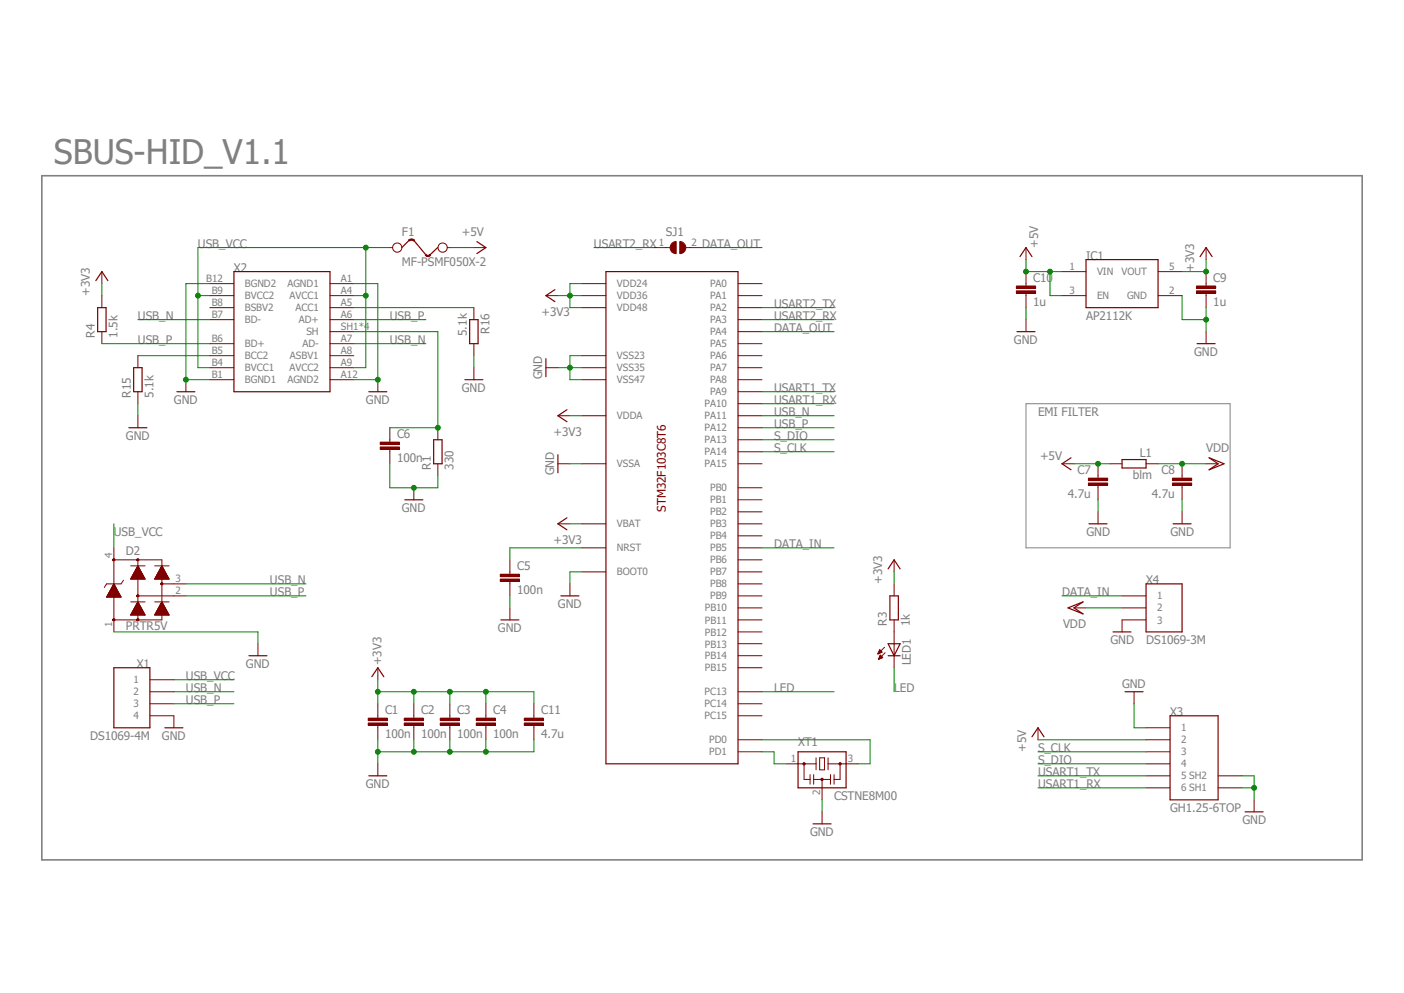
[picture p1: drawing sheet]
<svg xmlns="http://www.w3.org/2000/svg" width="297mm" height="210mm" viewBox="0 0 297 210" stroke-linecap="round" stroke-linejoin="round" font-family="sans-serif">
<path d="M217 85.4h43.2v30.5h-43.2z" fill="none" stroke="#808080" stroke-width=".21"/>
<path d="M8.8 37.2h279.4v144.7h-279.4z" fill="none" stroke="#808080" stroke-width=".34"/>
<g fill="none" stroke="#800000" stroke-width=".21">
<path d="M123.1 60h5.1M156.1 60h5.1M123.1 62.5h5.1M123.1 65.1h5.1M123.1 75.2h5.1M123.1 77.8h5.1M156.1 62.5h5.1M156.1 65.1h5.1M156.1 67.6h5.1M156.1 70.1h5.1M156.1 72.7h5.1M156.1 75.2h5.1"/>
<path d="M156.1 77.8h5.1M123.1 80.3h5.1M123.1 87.9h5.1M123.1 98.1h5.1M156.1 80.3h5.1M156.1 82.8h5.1M156.1 85.4h5.1M156.1 87.9h5.1M156.1 90.5h5.1M156.1 93h5.1M156.1 95.5h5.1M156.1 98.1h5.1"/>
<path d="M123.1 110.8h5.1M123.1 115.9h5.1M156.1 103.2h5.1M156.1 105.7h5.1M156.1 108.2h5.1M156.1 110.8h5.1M156.1 113.3h5.1M156.1 115.9h5.1M156.1 118.4h5.1M123.1 120.9h5.1M156.1 120.9h5.1M156.1 123.5h5.1"/>
<path d="M156.1 126h5.1M156.1 128.6h5.1M156.1 131.1h5.1M156.1 133.6h5.1M156.1 136.1h5.1M156.1 138.7h5.1M79.9 151.4v.5M79.9 153.4v.5M156.1 141.2h5.1M156.1 146.3h5.1M156.1 148.8h5.1M156.1 151.4h5.1"/>
<path d="M156.1 156.5h5.1M156.1 159h5.1"/>
</g>
<path d="M128.2 57.4h27.9v104.1h-27.9z" fill="none" stroke="#800000" stroke-width=".25"/>
<path d="M77.9 152.9h4.1v.5h-4.1z" fill-rule="evenodd" fill="#800000"/>
<path d="M77.9 152.9h4.1v.5h-4.1z" fill="none" stroke="#800000" stroke-width=".21"/>
<path d="M77.9 151.9h4.1v.5h-4.1z" fill-rule="evenodd" fill="#800000"/>
<path d="M115.5 62.5h2.5M115.5 77.8h2.5M118 87.9h2.6M118 98.1h2.6M118 110.8h2.6M77.9 151.9h4.1v.5h-4.1zM79.9 148.8v2.6M79.9 153.9v2.6M87.5 151.4v.5M87.5 153.4v.5" fill="none" stroke="#800000" stroke-width=".21"/>
<path d="M115.5 75.9v3.8M117.4 61.3l-1.9 1.2 1.9 1.3M118 96.2v3.8M119.9 86.7l-1.9 1.2 1.9 1.3M119.9 109.5l-1.9 1.3 1.9 1.3" fill="none" stroke="#800000" stroke-width=".25"/>
<path d="M85.5 152.9h4.1v.5h-4.1z" fill-rule="evenodd" fill="#800000"/>
<path d="M85.5 152.9h4.1v.5h-4.1z" fill="none" stroke="#800000" stroke-width=".21"/>
<path d="M85.5 151.9h4.1v.5h-4.1z" fill-rule="evenodd" fill="#800000"/>
<path d="M85.5 151.9h4.1v.5h-4.1zM87.5 148.8v2.6M87.5 153.9v2.6M95.2 151.4v.5M95.2 153.4v.5" fill="none" stroke="#800000" stroke-width=".21"/>
<path d="M93.1 152.9h4.1v.5h-4.1z" fill-rule="evenodd" fill="#800000"/>
<path d="M93.1 152.9h4.1v.5h-4.1z" fill="none" stroke="#800000" stroke-width=".21"/>
<path d="M93.1 151.9h4.1v.5h-4.1z" fill-rule="evenodd" fill="#800000"/>
<path d="M93.1 151.9h4.1v.5h-4.1zM95.2 148.8v2.6M95.2 153.9v2.6M102.8 151.4v.5M102.8 153.4v.5" fill="none" stroke="#800000" stroke-width=".21"/>
<path d="M100.8 152.9h4v.5h-4z" fill-rule="evenodd" fill="#800000"/>
<path d="M100.8 152.9h4v.5h-4z" fill="none" stroke="#800000" stroke-width=".21"/>
<path d="M100.8 151.9h4v.5h-4z" fill-rule="evenodd" fill="#800000"/>
<path d="M107.9 120.9v.6M107.9 123v.5M120.6 123.5v2.5M79.9 141.2v2.6M100.8 151.9h4v.5h-4zM102.8 148.8v2.6M102.8 153.9v2.6M79.9 161.5v2.6" fill="none" stroke="#800000" stroke-width=".21"/>
<path d="M118.7 126h3.8M78.7 143.1l1.2-1.9 1.3 1.9M78 164.1h3.8" fill="none" stroke="#800000" stroke-width=".25"/>
<path d="M105.8 122.5h4.1v.5h-4.1z" fill-rule="evenodd" fill="#800000"/>
<path d="M105.8 122.5h4.1v.5h-4.1z" fill="none" stroke="#800000" stroke-width=".21"/>
<path d="M105.8 121.5h4.1v.5h-4.1z" fill-rule="evenodd" fill="#800000"/>
<path d="M100.2 52.4h2.6M107.9 118.4v2.5M54.6 136.1v2.6M105.8 121.5h4.1v.5h-4.1zM107.9 123.5v2.5M107.9 128.6v2.5" fill="none" stroke="#800000" stroke-width=".21"/>
<path d="M86.5 50.8l-1.5 1.6M87.5 50.8l2.6 3.1M92.6 52.4l-1.6 1.5M100.9 51.1l1.9 1.3-1.9 1.2M52.7 138.7h3.8M106 131.1h3.8" fill="none" stroke="#800000" stroke-width=".25"/>
<path d="M86.4 50.8l.6-.3v.3l-.4 .2z" fill-rule="evenodd" fill="#800000"/>
<path d="M86.4 50.8l.6-.3v.3l-.4 .2z" fill="none" stroke="#800000" stroke-width=".21"/>
<path d="M87 50.5l.7 .3-.2 .2-.5-.2z" fill-rule="evenodd" fill="#800000"/>
<path d="M87 50.5l.7 .3-.2 .2-.5-.2z" fill="none" stroke="#800000" stroke-width=".21"/>
<path d="M90.6 54l.3-.2 .2 .1-.4 .4h-.1z" fill-rule="evenodd" fill="#800000"/>
<path d="M90.6 54l.3-.2 .2 .1-.4 .4h-.1z" fill="none" stroke="#800000" stroke-width=".21"/>
<path d="M90 53.9l.2-.1 .4 .2v.3l-.4-.1z" fill-rule="evenodd" fill="#800000"/>
<g fill="none" stroke="#800000" stroke-width=".21">
<path d="M82.5 52.4h.6M90 53.9l.2-.1 .4 .2v.3l-.4-.1zM94.6 52.4h.6"/>
<circle cx="84" cy="52.4" r=".98"/>
<circle cx="93.6" cy="52.4" r=".98"/>
</g>
<path d="M29 125.9h.3v.2h-.3l.2-.1h-.2z" fill-rule="evenodd" fill="#800000"/>
<path d="M29 125.9h.3v.2h-.3l.2-.1h-.2z" fill="none" stroke="#800000" stroke-width=".21"/>
<path d="M34.1 123.4h.3v.2h-.3l.2-.1h-.2z" fill-rule="evenodd" fill="#800000"/>
<path d="M34.1 123.4h.3v.2h-.3l.2-.1h-.2z" fill="none" stroke="#800000" stroke-width=".21"/>
<path d="M29 131h.3v.2h-.3l.2-.1h-.2z" fill-rule="evenodd" fill="#800000"/>
<path d="M29 131h.3v.2h-.3l.2-.1h-.2z" fill="none" stroke="#800000" stroke-width=".21"/>
<path d="M29 118.3h.3v.2h-.3l.2-.1h-.2z" fill-rule="evenodd" fill="#800000"/>
<path d="M29 118.3h.3v.2h-.3l.2-.1h-.2z" fill="none" stroke="#800000" stroke-width=".21"/>
<path d="M29 130.9h.3v.4h-.3l-.1-.2 .3-.1 .1 .1h-.4z" fill-rule="evenodd" fill="#800000"/>
<path d="M29 130.9h.3v.4h-.3l-.1-.2 .3-.1 .1 .1h-.4z" fill="none" stroke="#800000" stroke-width=".21"/>
<path d="M34.1 123.3h.3v.4h-.3l-.1-.2 .3-.1v.2h-.1l-.2-.1z" fill-rule="evenodd" fill="#800000"/>
<path d="M34.1 123.3h.3v.4h-.3l-.1-.2 .3-.1v.2h-.1l-.2-.1z" fill="none" stroke="#800000" stroke-width=".21"/>
<path d="M29 125.9h.3v.3h-.3l-.1-.2 .3-.1 .1 .1h-.4z" fill-rule="evenodd" fill="#800000"/>
<path d="M29 125.9h.3v.3h-.3l-.1-.2 .3-.1 .1 .1h-.4z" fill="none" stroke="#800000" stroke-width=".21"/>
<path d="M29 118.2h.3v.4h-.3l-.1-.2 .3-.1 .1 .1h-.4z" fill-rule="evenodd" fill="#800000"/>
<path d="M29 118.2h.3v.4h-.3l-.1-.2 .3-.1 .1 .1h-.4z" fill="none" stroke="#800000" stroke-width=".21"/>
<path d="M23.9 130.9h.4v.4h-.4l-.1-.2 .3-.1 .1 .1h-.4z" fill-rule="evenodd" fill="#800000"/>
<path d="M23.9 130.9h.4v.4h-.4l-.1-.2 .3-.1 .1 .1h-.4z" fill="none" stroke="#800000" stroke-width=".21"/>
<path d="M23.9 118.2h.4v.4h-.4l-.1-.2 .3-.1 .1 .1h-.4z" fill-rule="evenodd" fill="#800000"/>
<path d="M23.9 118.2h.4v.4h-.4l-.1-.2 .3-.1 .1 .1h-.4z" fill="none" stroke="#800000" stroke-width=".21"/>
<path d="M24 118.3h.2v.2h-.2l.1-.1h-.2z" fill-rule="evenodd" fill="#800000"/>
<path d="M24 118.3h.2v.2h-.2l.1-.1h-.2z" fill="none" stroke="#800000" stroke-width=".21"/>
<path d="M24 131h.2v.2h-.2l.1-.1h-.2z" fill-rule="evenodd" fill="#800000"/>
<g fill="none" stroke="#800000" stroke-width=".21">
<path d="M24.1 115.9v17.7M24.1 118.4h10.1v12.7h-10.1M27.6 119.7h3.1M29 120h.3M29 119.8h.3M29.1 119.8h.1M29.1 119.7h.1M29.2 118.4v12.7M29.2 119.7l1.5 2.8h-3.1zM32.7 119.7h3.1M34.1 120h.3M34.1 119.8h.2"/>
<path d="M34.2 119.8h.1M34.2 119.7h.1M34.2 119.7l1.6 2.8h-3.1zM22.6 126.2h3M22.6 126.2h2.9M22.6 126.1h2.9M22.7 126h2.8M22.7 125.9h2.7M22.8 125.8h2.6M22.8 125.8h2.5M22.9 125.7h2.4M22.9 125.6h2.4"/>
<path d="M22.9 125.6h2.3M23 125.5h2.2M23 125.4h2.1M23.1 125.3h2M23.2 125.2h1.8M23.2 125.1h1.8M23.2 125.1h1.7M23.2 125h1.7M23.3 124.9h1.6M23.3 124.9h1.5M23.4 124.8h1.4M23.4 124.7h1.3"/>
<path d="M23.5 124.5h1.2M23.5 124.5h1.1M23.6 124.4h1M23.6 124.3h.9M23.7 124.2h.8M23.7 124.1h.7M23.8 124h.6M23.8 123.9h.5M23.9 123.9h.4M23.9 123.8h.4M24 123.7h.2M24 131h.2v.2h-.2l.1-.1h-.2z"/>
<path d="M24 123.6h.1M24 123.5h.1M24.1 123.5l1.5 2.8h-3zM26.1 122.7l-.5 .8h-3l-.5 .7M27.6 127.3h3.1M27.6 130h3.1M27.7 122.4h2.9M27.7 130h2.9M27.7 122.3h2.9M27.7 129.9h2.9M27.8 122.2h2.8M27.8 129.8h2.8"/>
<path d="M27.8 122.1h2.7M27.8 129.8h2.7M27.9 129.7h2.6M27.9 122h2.5M27.9 129.6h2.5M27.9 129.5h2.5M27.9 121.9h2.5M28 121.8h2.4M28 129.4h2.4M28 121.8h2.3M28 129.4h2.3M28.1 121.7h2.2"/>
<path d="M28.1 129.3h2.2M28.1 121.6h2.1M28.1 129.2h2.1M28.2 121.5h2M28.2 129.1h2M28.2 129h1.9M28.2 121.4h1.9M28.3 121.3h1.8M28.3 121.2h1.7M28.3 128.9h1.8M28.3 128.8h1.7M28.4 121.1h1.6"/>
<path d="M28.4 128.7h1.6M28.4 121.1h1.5M28.4 128.7h1.5M28.4 121h1.5M28.4 128.6h1.5M28.5 120.9h1.3M28.5 128.5h1.3M28.5 128.4h1.3M28.6 120.7h1.2M28.6 128.4h1.2M28.6 120.7h1.1M28.6 128.3h1.1"/>
<path d="M28.7 120.6h1M28.7 128.1h.9M28.7 120.5h.9M28.7 120.4h.9M28.7 128h.9M28.8 120.4h.7M28.8 128h.7M28.8 120.3h.7M28.8 127.9h.7M28.9 120.2h.6M28.9 120.2h.5M28.9 127.8h.6"/>
<path d="M28.9 127.8h.5M28.9 120.1h.5M28.9 127.7h.5M29 120.1h.4M29 127.6h.4M29 127.6h.3M29 127.5h.3M29.1 127.4h.1M29.1 127.3h.1M29.2 126h10.1M29.2 127.3l1.5 2.8h-3.1zM32.7 127.3h3.1"/>
<path d="M32.7 130h3.1M32.8 122.4h2.9M32.8 122.3h2.9M32.8 130h2.9M32.8 129.9h2.9M32.8 122.3h2.8M32.8 129.9h2.8M32.9 122.2h2.7M32.9 129.8h2.7M32.9 122.1h2.7M32.9 129.7h2.7M33 122h2.5"/>
<path d="M33 129.6h2.5M33 129.5h2.5M33 121.9h2.4M33.1 121.8h2.3M33.1 129.4h2.3M33.1 121.7h2.2M33.1 121.6h2.2M33.1 129.3h2.2M33.1 129.2h2.2M33.2 121.6h2.1M33.2 129.2h2.1M33.2 121.5h2"/>
<path d="M33.2 129.1h2M33.3 129h1.9M33.3 121.4h1.9M33.4 121.3h1.7M33.4 121.2h1.7M33.4 128.9h1.7M33.4 128.8h1.7M33.4 121.1h1.7M33.4 128.7h1.7M33.5 121.1h1.5M33.5 128.7h1.5M33.5 121h1.5"/>
<path d="M33.5 120.9h1.4M33.5 128.6h1.5M33.5 128.5h1.4M33.6 120.9h1.3M33.6 128.5h1.3M33.6 128.4h1.2M33.7 120.7h1.1M33.7 128.4h1.1M33.7 128.3h1.1M33.7 120.6h1.1M33.7 128.1h1M33.8 120.5h.9"/>
<path d="M33.8 128.1h.9M33.8 120.4h.9M33.8 128h.9M33.9 120.4h.7M33.9 128h.7M33.9 120.3h.7M33.9 120.2h.6M33.9 127.9h.7M33.9 127.8h.6M34 120.2h.5M34 127.8h.5M34 120.1h.5"/>
<path d="M34 127.7h.5M34 127.6h.5M34.1 127.6h.3M34.1 127.5h.2M34.2 127.4h.1M34.2 127.3h.1M34.2 123.5h5.1M34.2 127.3l1.6 2.8h-3.1z"/>
</g>
<circle cx="170.1" cy="161.5" r=".25" fill="#800000"/>
<circle cx="170.1" cy="161.5" r=".25" fill="none" stroke="#800000" stroke-width=".21"/>
<circle cx="177.7" cy="161.5" r=".25" fill="#800000"/>
<circle cx="177.7" cy="161.5" r=".25" fill="none" stroke="#800000" stroke-width=".21"/>
<circle cx="173.9" cy="164.8" r=".25" fill="#800000"/>
<g fill="none" stroke="#800000" stroke-width=".21">
<path d="M82.5 93v.5M82.5 95v.5M166.3 161.5h6.3M170.1 161.5v3.3h1.3M171.4 163.8v2.1M172.1 164.8h3.6M172.1 163.8v2.1M172.6 160.3v2.5M173.4 160.3h1v2.5h-1zM173.9 164.8v4.4M173.9 171.7v2.5M175.2 161.5h6.3"/>
<path d="M175.2 160.3v2.5M175.7 163.8v2.1M176.4 163.8v2.1M177.7 161.5v3.3h-1.3"/>
<circle cx="173.9" cy="164.8" r=".25"/>
</g>
<path d="M168.8 159h10.2v7.6h-10.2zM172 174.2h3.8" fill="none" stroke="#800000" stroke-width=".25"/>
<path d="M80.4 94.5h4.1v.5h-4.1z" fill-rule="evenodd" fill="#800000"/>
<path d="M80.4 94.5h4.1v.5h-4.1z" fill="none" stroke="#800000" stroke-width=".21"/>
<path d="M80.4 93.5h4.1v.5h-4.1z" fill-rule="evenodd" fill="#800000"/>
<g fill="none" stroke="#800000" stroke-width=".21">
<path d="M44.4 60h5.1M69.8 60h5M29.2 75.2v2.6M44.4 67.6h5.1M44.4 65.1h5.1M44.4 62.5h5.1M44.4 72.7h5.1M44.4 75.2h5.1M44.4 77.8h5.1M69.8 67.6h5M69.8 65.1h5M69.8 62.5h5"/>
<path d="M69.8 72.7h5M69.8 75.2h5M69.8 77.8h5M69.8 70.1h5M100.2 65.1v2.5M100.2 72.7v2.5M100.2 77.8v2.5M29.2 82.8v2.6M29.2 87.9v2.6M39.3 80.3v2.5M44.4 80.3h5.1M69.8 80.3h5"/>
<path d="M79.9 80.3v2.5M80.4 93.5h4.1v.5h-4.1zM82.5 90.5v2.5M82.5 95.5v2.6M92.6 90.5v2.5M92.6 98.1v2.5M224.7 98.1h2.5M234.8 98.1h2.6M242.4 98.1h2.6M87.5 103.2v2.5M232.3 100.6v.5M232.3 102.7v.5"/>
<path d="M265.3 169.2v2.5"/>
</g>
<path d="M49.5 57.4h20.3v25.4h-20.3zM28.3 77.8h1.8v5h-1.8zM99.4 67.6h1.7v5.1h-1.7zM27.3 90.5h3.8M37.4 82.8h3.8M78 82.8h3.8M91.7 93h1.8v5.1h-1.8zM98.3 80.3h3.9M226.6 96.8l-1.9 1.3 1.9 1.3M237.4 97.2h5v1.8h-5zM85.6 105.7h3.9M263.4 171.7h3.8" fill="none" stroke="#800000" stroke-width=".25"/>
<path d="M230.3 102.2h4v.5h-4z" fill-rule="evenodd" fill="#800000"/>
<path d="M230.3 102.2h4v.5h-4z" fill="none" stroke="#800000" stroke-width=".21"/>
<path d="M230.3 101.1h4v.5h-4z" fill-rule="evenodd" fill="#800000"/>
<path d="M232.3 98.1v2.5M230.3 101.1h4v.5h-4zM232.3 103.2v2.5M232.3 108.2v2.6M250.1 100.6v.5M250.1 102.7v.5" fill="none" stroke="#800000" stroke-width=".21"/>
<path d="M230.4 110.8h3.8" fill="none" stroke="#800000" stroke-width=".25"/>
<path d="M248 102.2h4.1v.5h-4.1z" fill-rule="evenodd" fill="#800000"/>
<path d="M248 102.2h4.1v.5h-4.1z" fill="none" stroke="#800000" stroke-width=".21"/>
<path d="M248 101.1h4.1v.5h-4.1z" fill-rule="evenodd" fill="#800000"/>
<path d="M224.7 57.4h5M245 57.4h5.1M255.1 60v.5M224.7 62.5h5M245 62.5h5.1M255.1 62v.5M255.1 70.1v2.6M250.1 98.1v2.5M248 101.1h4.1v.5h-4.1zM250.1 103.2v2.5" fill="none" stroke="#800000" stroke-width=".21"/>
<path d="M229.7 54.9h15.3v10.2h-15.3zM253.2 72.7h3.8" fill="none" stroke="#800000" stroke-width=".25"/>
<path d="M253.1 61.5h4.1v.5h-4.1z" fill-rule="evenodd" fill="#800000"/>
<path d="M253.1 61.5h4.1v.5h-4.1z" fill="none" stroke="#800000" stroke-width=".21"/>
<path d="M253.1 60.5h4.1v.5h-4.1z" fill-rule="evenodd" fill="#800000"/>
<path d="M217 60v.5M255.1 57.4v2.6M217 62v.5M253.1 60.5h4.1v.5h-4.1zM255.1 62.5v2.6" fill="none" stroke="#800000" stroke-width=".21"/>
<path d="M215 61.5h4.1v.5h-4.1z" fill-rule="evenodd" fill="#800000"/>
<path d="M215 61.5h4.1v.5h-4.1z" fill="none" stroke="#800000" stroke-width=".21"/>
<path d="M215 60.5h4.1v.5h-4.1z" fill-rule="evenodd" fill="#800000"/>
<g fill="none" stroke="#800000" stroke-width=".21">
<path d="M217 52.4v2.5M217 57.4v2.6M255.1 52.4v2.5M215 60.5h4.1v.5h-4.1zM217 62.5v2.6M217 67.6v2.5M250.1 108.2v2.6M112.9 151.4v.5M112.9 153.4v.5M239.9 146.3v2.5M242.4 159h5.1M242.4 156.5h5.1"/>
<path d="M242.4 153.9h5.1M242.4 161.5h5.1M242.4 164.1h5.1M242.4 166.6h5.1M257.7 164.1h5.1M257.7 166.6h5.1"/>
</g>
<path d="M215.8 54.3l1.2-1.9 1.3 1.9M253.9 54.3l1.2-1.9 1.3 1.9M215.1 70.1h3.8M248.2 110.8h3.8M238 146.3h3.8M247.5 151.4h10.2v17.8h-10.2z" fill="none" stroke="#800000" stroke-width=".25"/>
<path d="M110.9 152.9h4.1v.5h-4.1z" fill-rule="evenodd" fill="#800000"/>
<path d="M110.9 152.9h4.1v.5h-4.1z" fill="none" stroke="#800000" stroke-width=".21"/>
<path d="M110.9 151.9h4.1v.5h-4.1z" fill-rule="evenodd" fill="#800000"/>
<g fill="none" stroke="#800000" stroke-width=".21">
<path d="M255.1 98.1h2.6M185.7 138.3h.2M185.8 138.1h.3M185.8 138h.5M185.8 138h.7M185.8 139.4h.2M185.9 137.9h.6M185.9 139.3h.3M185.9 137.8h.5M185.9 139.2h.5M186 137.7h.4M186 139.1h.6"/>
<path d="M186 137.6h.3M186 139h.7M186.1 137.5h.1M186.1 138.9h.5M186.1 137.4l.5 .5-.9 .4zM186.1 138.9h.4M186.1 138.8h.3M186.1 138.7h.2M186.2 138.6h.1M186.2 138.6l.5 .5-.9 .3zM187.1 136.9l-1.4 1.4M187.2 138l-1.4 1.4"/>
<path d="M189.1 123.5v2.5M189.1 131.1v10.1M227.2 128.6h2.5M237.4 128.6h5M237.4 126h5M242.4 131.1h-5v2.5M31.7 146.3h5.1M31.7 143.8h5.1M31.7 148.8h5.1M31.7 151.4h5.1v2.5M110.9 151.9h4.1v.5h-4.1zM112.9 148.8v2.6"/>
<path d="M112.9 153.9v2.6M219.6 153.9v2.6"/>
</g>
<path d="M255.8 96.8l3.2 1.3-3.2 1.3 1.9-1.3zM187.9 136.1h2.5l-1.3 2.6zM187.9 138.7h2.5M188.3 126h1.7v5.1h-1.7zM225.9 128.6l3.2-1.3-1.9 1.3 1.9 1.2zM235.5 133.6h3.8M242.4 123.5h7.7v10.1h-7.7zM24.1 141.2h7.6v12.7h-7.6zM34.9 153.9h3.8M218.3 155.8l1.3-1.9 1.3 1.9" fill="none" stroke="#800000" stroke-width=".25"/>
<path d="M143.8 51.1a1.27 1.27 0 0 1 1.3 1.3 1.27 1.27 0 0 1-1.3 1.2z" fill-rule="evenodd" fill="#800000"/>
<path d="M143.8 51.1a1.27 1.27 0 0 1 1.3 1.3 1.27 1.27 0 0 1-1.3 1.2z" fill="none" stroke="#800000" stroke-width=".21"/>
<path d="M142.1 51.5l.4-.3 .5-.1v2.5a1.27 1.27 0 0 1-1.1-.7 1.27 1.27 0 0 1 .2-1.4z" fill-rule="evenodd" fill="#800000"/>
<path d="M21.5 57.4v2.6M138.3 52.4h3.5M142.1 51.5l.4-.3 .5-.1v2.5a1.27 1.27 0 0 1-1.1-.7 1.27 1.27 0 0 1 .2-1.4zM145.1 52.4h3.4M21.5 62.5v2.6M21.5 70.1v2.6M189.1 118.4v2.5" fill="none" stroke="#800000" stroke-width=".21"/>
<path d="M20.3 59.4l1.2-2 1.3 2M20.7 65.1h1.7v5h-1.7zM187.9 120.3l1.2-1.9 1.3 1.9" fill="none" stroke="#800000" stroke-width=".25"/>
<path d="M120.6 60v5.1h2.5M120.6 62.5h2.5" fill="none" stroke="#008000" stroke-width=".21"/>
<circle cx="120.6" cy="62.5" r=".51" fill="#008000"/>
<g fill="none" stroke="#008000" stroke-width=".21">
<path d="M120.6 60h2.5M118 62.5h2.6M120.6 87.9h2.5M120.6 110.8h2.5M87.5 146.3h15.3v2.5M95.2 146.3v2.5"/>
<circle cx="120.6" cy="62.5" r=".51"/>
</g>
<circle cx="95.2" cy="146.3" r=".51" fill="#008000"/>
<g fill="none" stroke="#008000" stroke-width=".21">
<path d="M79.9 146.3h7.6v2.5"/>
<circle cx="95.2" cy="146.3" r=".51"/>
</g>
<circle cx="87.5" cy="146.3" r=".51" fill="#008000"/>
<g fill="none" stroke="#008000" stroke-width=".21">
<path d="M79.9 143.8v5"/>
<circle cx="87.5" cy="146.3" r=".51"/>
</g>
<circle cx="79.9" cy="146.3" r=".51" fill="#008000"/>
<g fill="none" stroke="#008000" stroke-width=".21">
<path d="M102.8 146.3h10.1v2.5"/>
<circle cx="79.9" cy="146.3" r=".51"/>
</g>
<circle cx="102.8" cy="146.3" r=".51" fill="#008000"/>
<g fill="none" stroke="#008000" stroke-width=".21">
<path d="M255.1 54.9v2.5h-5"/>
<circle cx="102.8" cy="146.3" r=".51"/>
</g>
<circle cx="255.1" cy="57.4" r=".51" fill="#008000"/>
<g fill="none" stroke="#008000" stroke-width=".21">
<path d="M21.5 60v2.5M120.6 77.8h2.5M123.1 75.2h-2.5v5.1h2.5M189.1 120.9v2.6"/>
<circle cx="255.1" cy="57.4" r=".51"/>
</g>
<circle cx="120.6" cy="77.8" r=".51" fill="#008000"/>
<g fill="none" stroke="#008000" stroke-width=".21">
<path d="M118 77.8h2.6M120.6 98.1h2.5M79.9 156.5v2.5h15.3M87.5 156.5v2.5"/>
<circle cx="120.6" cy="77.8" r=".51"/>
</g>
<circle cx="87.5" cy="159" r=".51" fill="#008000"/>
<g fill="none" stroke="#008000" stroke-width=".21">
<path d="M95.2 156.5v2.5h7.6"/>
<circle cx="87.5" cy="159" r=".51"/>
</g>
<circle cx="95.2" cy="159" r=".51" fill="#008000"/>
<g fill="none" stroke="#008000" stroke-width=".21">
<path d="M79.9 159v2.5M102.8 156.5v2.5"/>
<circle cx="95.2" cy="159" r=".51"/>
</g>
<circle cx="79.9" cy="159" r=".51" fill="#008000"/>
<g fill="none" stroke="#008000" stroke-width=".21">
<path d="M112.9 156.5v2.5h-10.1"/>
<circle cx="79.9" cy="159" r=".51"/>
</g>
<circle cx="102.8" cy="159" r=".51" fill="#008000"/>
<g fill="none" stroke="#008000" stroke-width=".21">
<path d="M82.5 98.1v5.1h10.1v-2.6M24.1 133.6h30.5v2.5M107.9 126v2.6M123.1 120.9h-2.5v2.6M173.9 169.2v2.5"/>
<circle cx="102.8" cy="159" r=".51"/>
</g>
<circle cx="87.5" cy="103.2" r=".51" fill="#008000"/>
<g fill="none" stroke="#008000" stroke-width=".21">
<path d="M262.8 166.6h2.5M262.8 164.1h2.5v5.1"/>
<circle cx="87.5" cy="103.2" r=".51"/>
</g>
<circle cx="265.3" cy="166.6" r=".51" fill="#008000"/>
<g fill="none" stroke="#008000" stroke-width=".21">
<path d="M44.4 60h-5.1v20.3h5.1M100.2 75.2v2.6M29.2 85.4v2.5"/>
<circle cx="265.3" cy="166.6" r=".51"/>
</g>
<circle cx="39.3" cy="80.3" r=".51" fill="#008000"/>
<g fill="none" stroke="#008000" stroke-width=".21">
<path d="M74.8 60h5.1v20.3h-5.1"/>
<circle cx="39.3" cy="80.3" r=".51"/>
</g>
<circle cx="79.9" cy="80.3" r=".51" fill="#008000"/>
<g fill="none" stroke="#008000" stroke-width=".21">
<path d="M250.1 62.5v5.1h5M255.1 65.1v5"/>
<circle cx="79.9" cy="80.3" r=".51"/>
</g>
<circle cx="255.1" cy="67.6" r=".51" fill="#008000"/>
<g fill="none" stroke="#008000" stroke-width=".21">
<path d="M95.2 52.4h5M217 57.4h7.7M222.1 57.4v5.1h2.6M21.5 72.7h22.9M29.2 67.6h15.2M74.8 67.6h15.3M74.8 72.7h15.3M217 65.1v2.5M161.2 87.9h15.2M161.2 90.5h15.2M232.3 105.7v2.5M250.1 105.7v2.5"/>
<path d="M39.3 123.5h25.4M39.3 126h25.4M36.8 146.3h12.7M36.8 148.8h12.7M161.2 146.3h15.2M189.1 141.2v5.1M239.9 148.8v5.1h2.5"/>
<circle cx="255.1" cy="67.6" r=".51"/>
</g>
<circle cx="222.1" cy="57.4" r=".51" fill="#008000"/>
<g fill="none" stroke="#008000" stroke-width=".21">
<path d="M217 54.9v2.5"/>
<circle cx="222.1" cy="57.4" r=".51"/>
</g>
<circle cx="217" cy="57.4" r=".51" fill="#008000"/>
<g fill="none" stroke="#008000" stroke-width=".21">
<path d="M227.2 98.1h7.6"/>
<circle cx="217" cy="57.4" r=".51"/>
</g>
<circle cx="232.3" cy="98.1" r=".51" fill="#008000"/>
<g fill="none" stroke="#008000" stroke-width=".21">
<path d="M77.4 52.4v25.4h-2.6M74.8 62.5h2.6M219.6 156.5h22.8"/>
<circle cx="232.3" cy="98.1" r=".51"/>
</g>
<circle cx="77.4" cy="62.5" r=".51" fill="#008000"/>
<g fill="none" stroke="#008000" stroke-width=".21">
<path d="M41.9 52.4v25.4h2.5M41.9 62.5h2.5"/>
<circle cx="77.4" cy="62.5" r=".51"/>
</g>
<circle cx="41.9" cy="62.5" r=".51" fill="#008000"/>
<g fill="none" stroke="#008000" stroke-width=".21">
<path d="M41.9 52.4h40.6"/>
<circle cx="41.9" cy="62.5" r=".51"/>
</g>
<circle cx="77.4" cy="52.4" r=".51" fill="#008000"/>
<g fill="none" stroke="#008000" stroke-width=".21">
<path d="M82.5 90.5h10.1M161.2 93h15.2M161.2 95.5h15.2M24.1 110.8v5.1M123.1 115.9h-15.2v2.5M36.8 143.8h12.7M161.2 159h2.5v2.5h2.6M161.2 156.5h22.9v5h-2.6M219.6 159h22.8M219.6 161.5h22.8"/>
<circle cx="77.4" cy="52.4" r=".51"/>
</g>
<circle cx="92.6" cy="90.5" r=".51" fill="#008000"/>
<g fill="none" stroke="#008000" stroke-width=".21">
<path d="M125.6 52.4h12.7M148.5 52.4h12.7M29.2 75.2h15.2M74.8 70.1h17.8v20.4M74.8 65.1h25.4M161.2 70.1h15.2M161.2 65.1h15.2M161.2 67.6h15.2M161.2 85.4h15.2M161.2 82.8h15.2M250.1 98.1h5M161.2 115.9h15.2"/>
<path d="M224.7 126h12.7M229.7 128.6h7.7M219.6 166.6h22.8M219.6 164.1h22.8"/>
<circle cx="92.6" cy="90.5" r=".51"/>
</g>
<circle cx="250.1" cy="98.1" r=".51" fill="#008000"/>
<g fill="none" stroke="#008000" stroke-width=".21">
<path d="M245 98.1h5.1"/>
<circle cx="250.1" cy="98.1" r=".51"/>
</g>
<text font-size="7.2" fill="#808080" x="11.4" y="34.6">SBUS-HID_V1.1</text>
<g font-size="2.5" fill="#808080">
<text x="41.9" y="52.4">USB_VCC</text>
<text x="85" y="49.8">F1</text>
<text x="97.7" y="49.8">+5V</text>
<text x="125.6" y="52.4">USART2_RX</text>
<text x="140.9" y="49.8">SJ1</text>
<text x="148.5" y="52.4">DATA_OUT</text>
<text x="219.6" y="52.4" transform="rotate(-90 219.6 52.4)">+5V</text>
<text x="49.5" y="57.4">X2</text>
<text x="85" y="56.2">MF-PSMF050X-2</text>
<text x="218.6" y="59.6">C10</text>
<text x="229.7" y="54.9">IC1</text>
<text x="252.6" y="57.4" transform="rotate(-90 252.6 57.4)">+3V3</text>
<text x="256.7" y="59.6">C9</text>
<text x="19" y="62.5" transform="rotate(-90 19 62.5)">+3V3</text>
<text x="163.7" y="65.1">USART2_TX</text>
<text x="218.6" y="64.7">1u</text>
<text x="256.7" y="64.7">1u</text>
<text x="20.1" y="71.4" transform="rotate(-90 20.1 71.4)">R4</text>
<text x="24.9" y="71.4" transform="rotate(-90 24.9 71.4)">1.5k</text>
<text x="29.2" y="67.6">USB_N</text>
<text x="82.5" y="67.6">USB_P</text>
<text x="98.7" y="71" transform="rotate(-90 98.7 71)">5.1k</text>
<text x="103.5" y="70.6" transform="rotate(-90 103.5 70.6)">R16</text>
<text x="114.6" y="66.8">+3V3</text>
<text x="163.7" y="70.1">DATA_OUT</text>
<text x="163.7" y="67.6">USART2_RX</text>
<text x="229.7" y="67.6">AP2112K</text>
<text x="29.2" y="72.7">USB_P</text>
<text x="82.5" y="72.7">USB_N</text>
<text x="214.5" y="72.7">GND</text>
<text x="252.6" y="75.2">GND</text>
<text x="97.7" y="82.8">GND</text>
<text x="114.7" y="80.2" transform="rotate(-90 114.7 80.2)">GND</text>
<text x="163.7" y="82.8">USART1_TX</text>
<text x="27.6" y="84.1" transform="rotate(-90 27.6 84.1)">R15</text>
<text x="32.5" y="84.1" transform="rotate(-90 32.5 84.1)">5.1k</text>
<text x="36.8" y="85.4">GND</text>
<text x="77.4" y="85.4">GND</text>
<text x="163.7" y="87.9">USB_N</text>
<text x="163.7" y="85.4">USART1_RX</text>
<text x="219.6" y="87.9">EMI FILTER</text>
<text x="26.6" y="93">GND</text>
<text x="84" y="92.6">C6</text>
<text x="117.1" y="92.2">+3V3</text>
<text x="163.7" y="90.5">USB_P</text>
<text x="163.7" y="93">S_DIO</text>
<text x="163.7" y="95.5">S_CLK</text>
<text x="255.1" y="95.5">VDD</text>
<text x="84" y="97.7">100n</text>
<text x="91.1" y="99.4" transform="rotate(-90 91.1 99.4)">R1</text>
<text x="95.9" y="99.4" transform="rotate(-90 95.9 99.4)">330</text>
<text x="117.3" y="100.5" transform="rotate(-90 117.3 100.5)">GND</text>
<text x="220" y="97.3">+5V</text>
<text x="227.9" y="100.2">C7</text>
<text x="239.7" y="101.4">blm</text>
<text x="241.1" y="96.6">L1</text>
<text x="245.7" y="100.2">C8</text>
<text x="225.9" y="105.3">4.7u</text>
<text x="243.7" y="105.3">4.7u</text>
<text x="24.1" y="113.3">USB_VCC</text>
<text x="85" y="108.2">GND</text>
<text x="229.8" y="113.3">GND</text>
<text x="247.6" y="113.3">GND</text>
<text x="26.6" y="117.4">D2</text>
<text x="117.1" y="115.1">+3V3</text>
<text x="163.7" y="115.9">DATA_IN</text>
<text x="57.1" y="123.5">USB_N</text>
<text x="109.4" y="125.6">100n</text>
<text x="109.4" y="120.6">C5</text>
<text x="186.6" y="123.5" transform="rotate(-90 186.6 123.5)">+3V3</text>
<text x="242.4" y="123.5">X4</text>
<text x="57.1" y="126">USB_P</text>
<text x="118" y="128.6">GND</text>
<text x="224.7" y="126">DATA_IN</text>
<text x="26.6" y="133.1">PRTR5V</text>
<text x="105.3" y="133.6">GND</text>
<text x="187.6" y="132.4" transform="rotate(-90 187.6 132.4)">R3</text>
<text x="192.4" y="132.4" transform="rotate(-90 192.4 132.4)">1k</text>
<text x="224.9" y="132.9">VDD</text>
<text x="234.9" y="136.2">GND</text>
<text x="242.4" y="136.2">DS1069-3M</text>
<text x="28.9" y="141.2">X1</text>
<text x="39.3" y="143.8">USB_VCC</text>
<text x="52" y="141.2">GND</text>
<text x="80.7" y="140.7" transform="rotate(-90 80.7 140.7)">+3V3</text>
<text x="192.7" y="140.7" transform="rotate(-90 192.7 140.7)">LED1</text>
<text x="39.3" y="146.3">USB_N</text>
<text x="39.3" y="148.8">USB_P</text>
<text x="163.7" y="146.3">LED</text>
<text x="189.1" y="146.3">LED</text>
<text x="237.4" y="145.5">GND</text>
<text x="81.5" y="151">C1</text>
<text x="89.1" y="151">C2</text>
<text x="96.7" y="151">C3</text>
<text x="104.3" y="151">C4</text>
<text x="114.5" y="151">C11</text>
<text x="247.5" y="151.4">X3</text>
<text x="19" y="156.5">DS1069-4M</text>
<text x="34.2" y="156.5">GND</text>
<text x="81.5" y="156.1">100n</text>
<text x="89.1" y="156.1">100n</text>
<text x="96.7" y="156.1">100n</text>
<text x="104.3" y="156.1">100n</text>
<text x="114.5" y="156.1">4.7u</text>
<text x="168.8" y="157.7">XT1</text>
<text x="217" y="159" transform="rotate(-90 217 159)">+5V</text>
<text x="219.6" y="161.5">S_DIO</text>
<text x="219.6" y="159">S_CLK</text>
<text x="77.4" y="166.6">GND</text>
<text x="219.6" y="166.6">USART1_RX</text>
<text x="219.6" y="164.1">USART1_TX</text>
<text x="176.4" y="169.2">CSTNE8M00</text>
<text x="247.5" y="171.7">GH1.25-6TOP</text>
<text x="171.4" y="176.8">GND</text>
<text x="262.9" y="174.2">GND</text>
</g>
<text font-size="2.5" fill="#800000" x="140.9" y="108.2" transform="rotate(-90 140.9 108.2)">STM32F103C8T6</text>
<g font-size="2.1" fill="#808080">
<text x="139.4" y="52">1</text>
<text x="146.3" y="52">2</text>
<text x="43.6" y="59.6">B12</text>
<text x="72.1" y="59.6">A1</text>
<text x="226.3" y="57.1">1</text>
<text x="232.1" y="58.2">VIN</text>
<text x="237.3" y="58.2">VOUT</text>
<text x="247.3" y="57.1">5</text>
<text x="44.8" y="64.7">B8</text>
<text x="44.8" y="62.2">B9</text>
<text x="51.8" y="65.8">BSBV2</text>
<text x="51.8" y="63.3">BVCC2</text>
<text x="51.8" y="60.7">BGND2</text>
<text x="60.8" y="60.7">AGND1</text>
<text x="61.2" y="63.3">AVCC1</text>
<text x="62.5" y="65.8">ACC1</text>
<text x="72.1" y="64.7">A5</text>
<text x="72.1" y="62.2">A4</text>
<text x="130.5" y="60.7">VDD24</text>
<text x="130.5" y="63.3">VDD36</text>
<text x="130.5" y="65.8">VDD48</text>
<text x="150.2" y="60.7">PA0</text>
<text x="150.2" y="63.3">PA1</text>
<text x="150.2" y="65.8">PA2</text>
<text x="226.3" y="62.2">3</text>
<text x="232.1" y="63.3">EN</text>
<text x="238.4" y="63.3">GND</text>
<text x="247.3" y="62.2">2</text>
<text x="44.8" y="67.3">B7</text>
<text x="51.8" y="68.4">BD-</text>
<text x="63.2" y="68.4">AD+</text>
<text x="64.8" y="70.9">SH</text>
<text x="72.1" y="67.3">A6</text>
<text x="72.1" y="69.8">SH1*4</text>
<text x="150.2" y="68.4">PA3</text>
<text x="150.2" y="70.9">PA4</text>
<text x="44.8" y="72.3">B6</text>
<text x="44.8" y="74.9">B5</text>
<text x="44.8" y="77.4">B4</text>
<text x="51.8" y="73.4">BD+</text>
<text x="51.8" y="76">BCC2</text>
<text x="61.3" y="76">ASBV1</text>
<text x="64" y="73.4">AD-</text>
<text x="72.1" y="77.4">A9</text>
<text x="72.1" y="74.9">A8</text>
<text x="72.1" y="72.3">A7</text>
<text x="130.5" y="76">VSS23</text>
<text x="150.2" y="73.4">PA5</text>
<text x="150.2" y="76">PA6</text>
<text x="44.8" y="80">B1</text>
<text x="51.8" y="78.5">BVCC1</text>
<text x="51.8" y="81.1">BGND1</text>
<text x="60.8" y="81.1">AGND2</text>
<text x="61.2" y="78.5">AVCC2</text>
<text x="72.1" y="80">A12</text>
<text x="130.5" y="78.5">VSS35</text>
<text x="130.5" y="81.1">VSS47</text>
<text x="150.2" y="78.5">PA7</text>
<text x="150.2" y="81.1">PA8</text>
<text x="150.2" y="83.6">PA9</text>
<text x="130.5" y="88.7">VDDA</text>
<text x="149.1" y="86.1">PA10</text>
<text x="149.1" y="88.7">PA11</text>
<text x="149.1" y="91.2">PA12</text>
<text x="149.1" y="93.8">PA13</text>
<text x="130.5" y="98.8">VSSA</text>
<text x="149.1" y="96.3">PA14</text>
<text x="149.1" y="98.8">PA15</text>
<text x="150.2" y="103.9">PB0</text>
<text x="150.2" y="106.5">PB1</text>
<text x="130.5" y="111.5">VBAT</text>
<text x="150.2" y="109">PB2</text>
<text x="150.2" y="111.5">PB3</text>
<text x="23.7" y="118" transform="rotate(-90 23.7 118)">4</text>
<text x="130.5" y="116.6">NRST</text>
<text x="150.2" y="114.1">PB4</text>
<text x="150.2" y="116.6">PB5</text>
<text x="150.2" y="119.2">PB6</text>
<text x="37.1" y="125.6">2</text>
<text x="37.1" y="123.1">3</text>
<text x="130.5" y="121.7">BOOT0</text>
<text x="150.2" y="121.7">PB7</text>
<text x="150.2" y="124.2">PB8</text>
<text x="149.1" y="129.3">PB10</text>
<text x="149.1" y="131.9">PB11</text>
<text x="150.2" y="126.8">PB9</text>
<text x="244.8" y="129.3">2</text>
<text x="244.8" y="126.8">1</text>
<text x="244.8" y="131.9">3</text>
<text x="23.7" y="132.6" transform="rotate(-90 23.7 132.6)">1</text>
<text x="149.1" y="134.4">PB12</text>
<text x="149.1" y="136.9">PB13</text>
<text x="149.1" y="139.4">PB14</text>
<text x="149.1" y="142">PB15</text>
<text x="28.2" y="147.1">2</text>
<text x="28.2" y="144.5">1</text>
<text x="28.2" y="149.6">3</text>
<text x="149.1" y="147.1">PC13</text>
<text x="149.1" y="149.6">PC14</text>
<text x="28.2" y="152.1">4</text>
<text x="149.1" y="152.1">PC15</text>
<text x="249.9" y="154.7">1</text>
<text x="150" y="157.2">PD0</text>
<text x="150" y="159.8">PD1</text>
<text x="167.3" y="161.2">1</text>
<text x="179.3" y="161.2">3</text>
<text x="249.9" y="159.8">3</text>
<text x="249.9" y="157.2">2</text>
<text x="249.9" y="162.3">4</text>
<text x="249.9" y="164.8">5 SH2</text>
<text x="249.9" y="167.4">6 SH1</text>
<text x="173.5" y="168.1" transform="rotate(-90 173.5 168.1)">2</text>
</g>
</svg>
